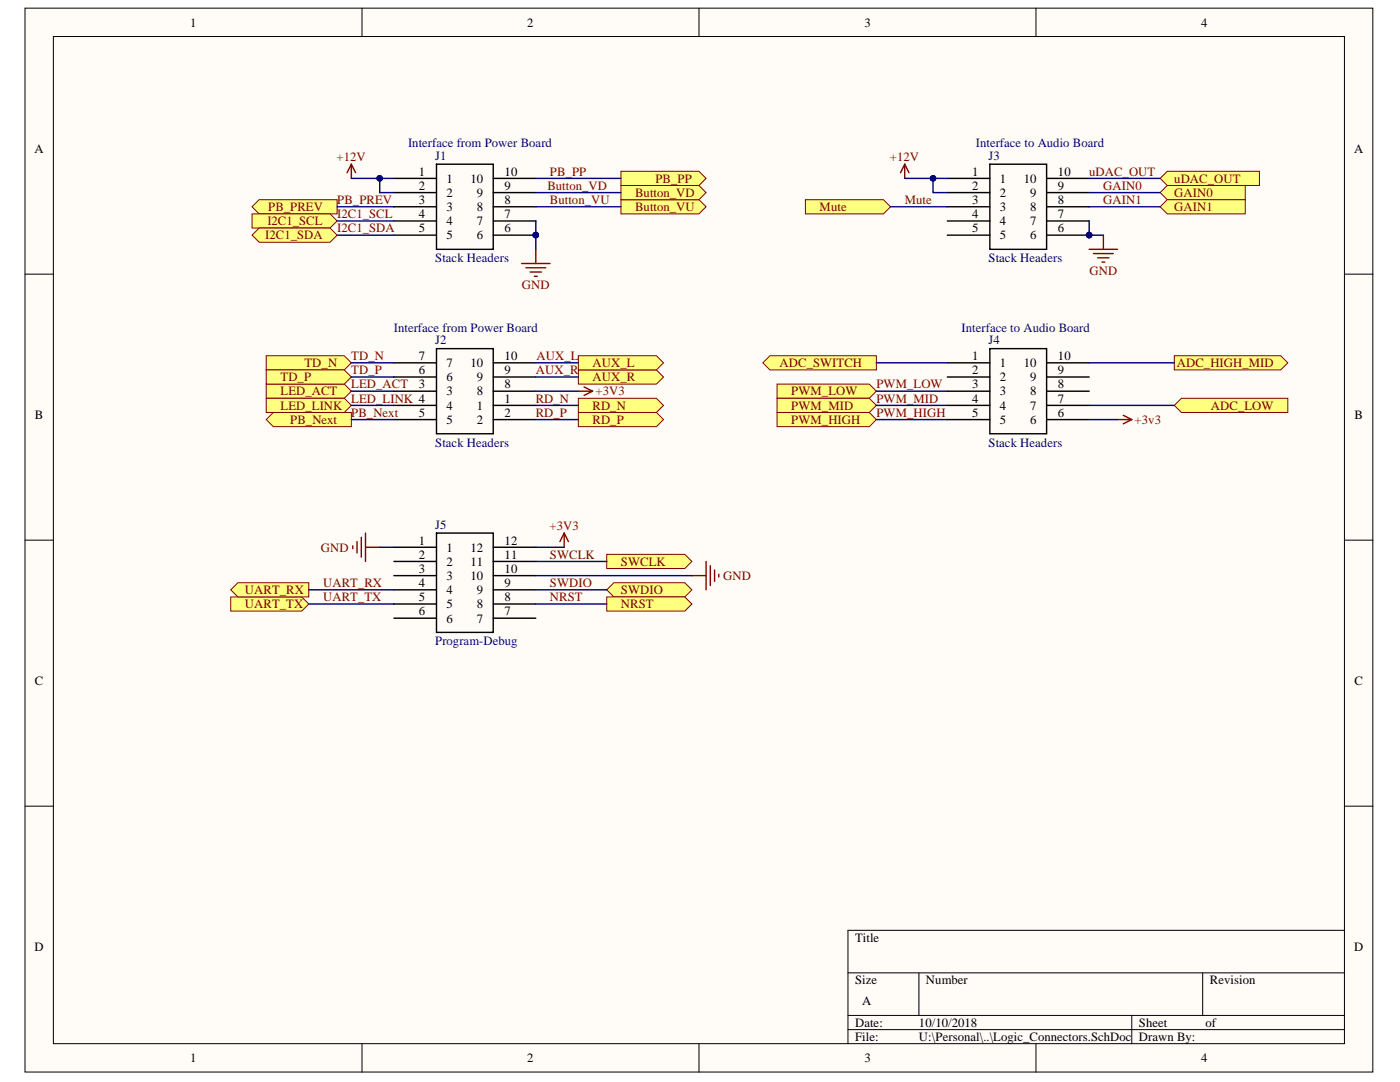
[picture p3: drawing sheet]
<svg xmlns="http://www.w3.org/2000/svg" width="279mm" height="216mm" viewBox="0 0 279 216" stroke-linecap="round" stroke-linejoin="round" font-family="sans-serif">
<g fill="#fffcf8" stroke="#000" stroke-width=".2">
<path d="M5 1.6h269v212.3h-269z"/>
<path d="M10.7 7.3h257.6v201h-257.6z"/>
</g>
<g fill="none" stroke="#000" stroke-width=".2">
<path d="M72.2 1.6v5.7M139.5 1.6v5.7M206.8 1.6v5.7M5 54.7h5.7M268.3 54.7h5.7M5 107.8h5.7M268.3 107.8h5.7M5 160.9h5.7M268.3 160.9h5.7M169.2 194.1h99.1M183.4 194.1v8.5M240 194.1v8.5"/>
<path d="M268.3 185.6h-99.1v22.7M72.2 208.3v5.6M139.5 208.3v5.6M169.2 202.6h99.1M169.2 205.4h99.1M206.8 208.3v5.6M225.9 202.6v5.7"/>
</g>
<g fill="none" stroke="#000" stroke-width=".28">
<path d="M78.6 35.6h8.5M78.6 38.4h8.5M87.1 32.8h11.3v17h-11.3zM98.4 35.6h8.5M98.4 38.4h8.5M78.6 41.3h8.5M78.6 44.1h8.5M78.6 46.9h8.5M98.4 41.3h8.5M98.4 44.1h8.5M98.4 46.9h8.5M78.6 78.1h8.5"/>
<path d="M78.6 75.2h8.5M78.6 72.4h8.5M87.1 69.6h11.3v17h-11.3zM98.4 78.1h8.5M98.4 75.2h8.5M98.4 72.4h8.5M78.6 80.9h8.5M78.6 83.7h8.5M98.4 80.9h8.5M98.4 83.7h8.5"/>
</g>
<circle cx="106.9" cy="46.9" r=".55" fill="#000080" stroke="#000080" stroke-width=".2"/>
<path d="M70.1 32.8l-.8 1.7M70.1 32.8l.9 1.7M70.1 32.8v2.8M104.1 52.6h5.7M104.9 53.4h4M105.8 54.3h2.3M106.6 55.1h.6M106.9 49.8v2.8" fill="none" stroke="#800000" stroke-width=".28"/>
<g fill="#ffff80" stroke="#800000" stroke-width=".2">
<path d="M53.1 76.6h15.6l1.4 1.5-1.4 1.4h-15.6z" fill-rule="evenodd"/>
<path d="M53.1 79.5h15.6l1.4 1.4-1.4 1.4h-15.6z" fill-rule="evenodd"/>
<path d="M115.4 73.8h15.6l1.4 1.4-1.4 1.4h-15.6z" fill-rule="evenodd"/>
<path d="M115.4 71h15.6l1.4 1.4-1.4 1.4h-15.6z" fill-rule="evenodd"/>
<path d="M123.9 39.8h15.6l1.4 1.5-1.4 1.4h-15.6z" fill-rule="evenodd"/>
<path d="M123.9 37h15.6l1.4 1.4-1.4 1.4h-15.6z" fill-rule="evenodd"/>
</g>
<g fill="none" stroke="#000" stroke-width=".28">
<path d="M189.1 35.6h8.4M189.1 38.4h8.4M197.5 32.8h11.4v17h-11.4zM208.9 35.6h8.5M208.9 38.4h8.5M189.1 41.3h8.4M189.1 44.1h8.4M189.1 46.9h8.4M208.9 41.3h8.5M208.9 44.1h8.5M208.9 46.9h8.5M189.1 72.4h8.4"/>
<path d="M189.1 75.2h8.4M189.1 78.1h8.4M197.5 69.6h11.4v17h-11.4zM208.9 72.4h8.5M208.9 75.2h8.5M208.9 78.1h8.5M189.1 80.9h8.4M189.1 83.7h8.4M208.9 80.9h8.5M208.9 83.7h8.5"/>
</g>
<circle cx="217.4" cy="46.9" r=".55" fill="#000080" stroke="#000080" stroke-width=".2"/>
<path d="M180.6 32.8l-.9 1.7M180.6 32.8l.8 1.7M180.6 32.8v2.8M217.4 49.8h5.6M218.2 50.6h4M219.1 51.4h2.2M219.9 52.3h.6M220.2 46.9v2.9" fill="none" stroke="#800000" stroke-width=".28"/>
<g fill="#ffff80" stroke="#800000" stroke-width=".2">
<path d="M155.1 76.6h18.4l1.4 1.5-1.4 1.4h-18.4z" fill-rule="evenodd"/>
<path d="M155.1 79.5h18.4l1.4 1.4-1.4 1.4h-18.4z" fill-rule="evenodd"/>
<path d="M155.1 82.3h18.4l1.4 1.4-1.4 1.4h-18.4z" fill-rule="evenodd"/>
</g>
<path d="M115.4 78.1h2.9M116.6 77.2l1.7 .9M118.3 78.1l-1.7 .8" fill="none" stroke="#800000" stroke-width=".28"/>
<g fill="#ffff80" stroke="#800000" stroke-width=".2">
<path d="M53.1 71h15.6l1.4 1.4-1.4 1.4h-15.6z" fill-rule="evenodd"/>
<path d="M115.4 79.5h15.6l1.4 1.4-1.4 1.4h-15.6z" fill-rule="evenodd"/>
<path d="M53.1 73.8h15.6l1.4 1.4-1.4 1.4h-15.6z" fill-rule="evenodd"/>
<path d="M115.4 82.3h15.6l1.4 1.4-1.4 1.4h-15.6z" fill-rule="evenodd"/>
<path d="M231.5 35.6l1.4-1.4h18.5v2.8h-18.5z" fill-rule="evenodd"/>
</g>
<g fill="none" stroke="#000" stroke-width=".28">
<path d="M78.6 109.2h8.5M78.6 112h8.5M78.6 114.9h8.5M78.6 117.7h8.5M87.1 106.4h11.3v19.8h-11.3zM98.4 109.2h8.5M98.4 112h8.5M98.4 114.9h8.5M98.4 117.7h8.5M78.6 120.5h8.5M78.6 123.4h8.5M98.4 120.5h8.5"/>
<path d="M98.4 123.4h8.5"/>
</g>
<g fill="none" stroke="#800000" stroke-width=".28">
<path d="M70.4 108.9v.6M71.3 108.1v2.2M72.1 107.2v4M73 106.4v5.6M73 109.2h2.8M112.6 106.4l-.9 1.7M112.6 106.4l.8 1.7M112.6 106.4v2.8M138.1 114.9h2.8M140.9 112v5.7M141.8 112.9v3.9M142.6 113.7v2.3"/>
<path d="M143.5 114.6v.5"/>
</g>
<g fill="#ffff80" stroke="#800000" stroke-width=".2">
<path d="M46 119.1h14.2l1.4 1.4-1.4 1.4h-14.2z" fill-rule="evenodd"/>
<path d="M46 117.7l1.5-1.4h14.1v2.8h-14.1z" fill-rule="evenodd"/>
<path d="M121.1 117.7l1.4-1.4h14.2l1.4 1.4-1.4 1.4h-14.2z" fill-rule="evenodd"/>
<path d="M121.1 119.1h15.6l1.4 1.4-1.4 1.4h-15.6z" fill-rule="evenodd"/>
<path d="M121.1 110.6h15.6l1.4 1.4-1.4 1.4h-15.6z" fill-rule="evenodd"/>
<path d="M231.5 38.4l1.4-1.4h15.6v2.8h-15.6z" fill-rule="evenodd"/>
<path d="M231.5 41.3l1.4-1.5h15.6v2.9h-15.6z" fill-rule="evenodd"/>
<path d="M160.7 39.8h15.6l1.4 1.5-1.4 1.4h-15.6z" fill-rule="evenodd"/>
</g>
<path d="M223 83.7h2.9M224.2 82.9l1.7 .8M225.9 83.7l-1.7 .9" fill="none" stroke="#800000" stroke-width=".28"/>
<g fill="#ffff80" stroke="#800000" stroke-width=".2">
<path d="M152.2 72.4l1.5-1.4h21.2v2.8h-21.2z" fill-rule="evenodd"/>
<path d="M234.4 71h21.2l1.4 1.4-1.4 1.4h-21.2z" fill-rule="evenodd"/>
<path d="M234.4 80.9l1.4-1.4h21.2v2.8h-21.2z" fill-rule="evenodd"/>
<path d="M123.9 34.2h15.6l1.4 1.4-1.4 1.4h-15.6z" fill-rule="evenodd"/>
<path d="M50.3 41.3l1.4-1.5h15.6v2.9h-15.6z" fill-rule="evenodd"/>
<path d="M53.1 83.7l1.4-1.4h15.6v2.8h-15.6z" fill-rule="evenodd"/>
</g>
<g fill="none" stroke="#000080" stroke-width=".28">
<path d="M70.1 35.6h8.5M75.8 35.6v2.8h2.8M106.9 38.4h17M106.9 35.6h17M180.6 35.6h8.5M186.2 35.6v2.8h2.9M217.4 38.4h14.1M217.4 35.6h14.1M67.3 41.3h11.3M67.3 46.9h11.3M67.3 44.1h11.3M106.9 44.1v5.7"/>
<path d="M106.9 41.3h17M177.7 41.3h11.4M217.4 44.1v2.8h2.8M217.4 41.3h14.1M70.1 78.1h8.5M70.1 72.4h8.5M70.1 75.2h8.5M106.9 78.1h8.5M106.9 72.4h8.5M106.9 75.2h8.5M174.9 78.1h14.2M174.9 72.4h14.2"/>
<path d="M217.4 72.4h17M70.1 80.9h8.5M70.1 83.7h8.5M106.9 80.9h8.5M106.9 83.7h8.5M174.9 80.9h14.2M174.9 83.7h14.2M217.4 80.9h17M217.4 83.7h5.6M61.6 117.7h17M75.8 109.2h2.8M106.9 109.2h5.7"/>
<path d="M106.9 114.9h31.2M106.9 117.7h14.2M106.9 112h14.2M61.6 120.5h17M106.9 120.5h14.2"/>
</g>
<g fill="#000080" stroke="#000080" stroke-width=".2">
<circle cx="75.8" cy="35.6" r=".55"/>
<circle cx="106.9" cy="46.9" r=".55"/>
<circle cx="186.2" cy="35.6" r=".55"/>
<circle cx="217.4" cy="46.9" r=".55"/>
</g>
<g fill="#ffff80" stroke="#800000" stroke-width=".2">
<path d="M50.3 42.7h15.6l1.4 1.4-1.4 1.4h-15.6z" fill-rule="evenodd"/>
<path d="M50.3 46.9l1.4-1.4h14.2l1.4 1.4-1.4 1.4h-14.2z" fill-rule="evenodd"/>
</g>
<g font-size="2.5">
<text x="38" y="5.3">1</text>
<text x="105.2" y="5.3">2</text>
<text x="172.5" y="5.3">3</text>
<text x="239.7" y="5.3">4</text>
<text x="6.9" y="30.4">A</text>
<text x="83.6" y="35">1</text>
<text x="100.7" y="35">10</text>
<text x="194" y="35">1</text>
<text x="211.1" y="35">10</text>
<text x="270.2" y="30.4">A</text>
<text x="83.6" y="37.9">2</text>
<text x="83.6" y="40.7">3</text>
<text x="89.1" y="36.5">1</text>
<text x="89.1" y="39.3">2</text>
<text x="93.9" y="36.5">10</text>
<text x="95.2" y="39.3">9</text>
<text x="100.7" y="40.7">8</text>
<text x="100.7" y="37.9">9</text>
<text x="194" y="37.9">2</text>
<text x="194" y="40.7">3</text>
<text x="199.5" y="36.5">1</text>
<text x="199.5" y="39.3">2</text>
<text x="204.3" y="36.5">10</text>
<text x="205.6" y="39.3">9</text>
<text x="211.1" y="40.7">8</text>
<text x="211.1" y="37.9">9</text>
<text x="83.6" y="43.5">4</text>
<text x="83.6" y="46.4">5</text>
<text x="89.1" y="42.1">3</text>
<text x="89.1" y="44.9">4</text>
<text x="89.1" y="47.8">5</text>
<text x="95.2" y="47.8">6</text>
<text x="95.2" y="44.9">7</text>
<text x="95.2" y="42.1">8</text>
<text x="100.7" y="46.4">6</text>
<text x="100.7" y="43.5">7</text>
<text x="194" y="43.5">4</text>
<text x="194" y="46.4">5</text>
<text x="199.5" y="42.1">3</text>
<text x="199.5" y="44.9">4</text>
<text x="199.5" y="47.8">5</text>
<text x="205.6" y="47.8">6</text>
<text x="205.6" y="44.9">7</text>
<text x="205.6" y="42.1">8</text>
<text x="211.1" y="46.4">6</text>
<text x="211.1" y="43.5">7</text>
<text x="83.6" y="71.9">7</text>
<text x="100.7" y="71.9">10</text>
<text x="194" y="71.9">1</text>
<text x="211.1" y="71.9">10</text>
<text x="83.6" y="77.5">3</text>
<text x="83.6" y="74.7">6</text>
<text x="89.1" y="76.1">6</text>
<text x="89.1" y="73.2">7</text>
<text x="93.9" y="73.2">10</text>
<text x="95.2" y="76.1">9</text>
<text x="100.7" y="77.5">8</text>
<text x="100.7" y="74.7">9</text>
<text x="194" y="74.7">2</text>
<text x="194" y="77.5">3</text>
<text x="199.5" y="73.2">1</text>
<text x="199.5" y="76.1">2</text>
<text x="204.3" y="73.2">10</text>
<text x="205.6" y="76.1">9</text>
<text x="211.1" y="77.5">8</text>
<text x="211.1" y="74.7">9</text>
<text x="7" y="83.5">B</text>
<text x="83.6" y="83.2">5</text>
<text x="89.1" y="78.9">3</text>
<text x="89.1" y="81.7">4</text>
<text x="95.2" y="81.7">1</text>
<text x="95.2" y="78.9">8</text>
<text x="100.7" y="80.3">1</text>
<text x="100.7" y="83.2">2</text>
<text x="194" y="80.3">4</text>
<text x="194" y="83.2">5</text>
<text x="199.5" y="78.9">3</text>
<text x="199.5" y="81.7">4</text>
<text x="205.6" y="81.7">7</text>
<text x="205.6" y="78.9">8</text>
<text x="211.1" y="83.2">6</text>
<text x="211.1" y="80.3">7</text>
<text x="270.3" y="83.5">B</text>
<text x="89.1" y="84.6">5</text>
<text x="95.2" y="84.6">2</text>
<text x="199.5" y="84.6">5</text>
<text x="205.6" y="84.6">6</text>
<text x="83.6" y="108.7">1</text>
<text x="83.6" y="111.5">2</text>
<text x="89.1" y="110.1">1</text>
<text x="89.1" y="112.9">2</text>
<text x="93.9" y="112.9">11</text>
<text x="93.9" y="110.1">12</text>
<text x="100.7" y="111.5">11</text>
<text x="100.7" y="108.7">12</text>
<text x="83.6" y="114.3">3</text>
<text x="83.6" y="117.2">4</text>
<text x="83.6" y="120">5</text>
<text x="89.1" y="115.7">3</text>
<text x="89.1" y="118.6">4</text>
<text x="93.9" y="115.7">10</text>
<text x="95.2" y="118.6">9</text>
<text x="100.7" y="120">8</text>
<text x="100.7" y="117.2">9</text>
<text x="100.7" y="114.3">10</text>
<text x="83.6" y="122.8">6</text>
<text x="89.1" y="121.4">5</text>
<text x="89.1" y="124.2">6</text>
<text x="95.2" y="124.2">7</text>
<text x="95.2" y="121.4">8</text>
<text x="100.7" y="122.8">7</text>
<text x="7" y="136.6">C</text>
<text x="270.3" y="136.6">C</text>
<text x="6.9" y="189.7">D</text>
<text x="170.6" y="187.9">Title</text>
<text x="270.2" y="189.7">D</text>
<text x="170.6" y="196.4">Size</text>
<text x="184.8" y="196.4">Number</text>
<text x="241.5" y="196.4">Revision</text>
<text x="172.1" y="200.6">A</text>
<text x="170.6" y="204.9">Date:</text>
<text x="170.6" y="207.7">File:</text>
<text x="183.4" y="204.9">10/10/2018</text>
<text x="183.4" y="207.7">U:\Personal\..\Logic_Connectors.SchDoc</text>
<text x="227.3" y="204.9">Sheet</text>
<text x="227.3" y="207.7">Drawn By:</text>
<text x="240.6" y="204.9">of</text>
<text x="38" y="212">1</text>
<text x="105.2" y="212">2</text>
<text x="172.5" y="212">3</text>
<text x="239.7" y="212">4</text>
</g>
<g font-size="2.5" fill="#000080">
<text x="81.4" y="29.4">Interface from Power Board</text>
<text x="194.7" y="29.4">Interface to Audio Board</text>
<text x="86.8" y="31.9">J1</text>
<text x="197.3" y="31.9">J3</text>
<text x="86.8" y="52.3">Stack Headers</text>
<text x="197.3" y="52.3">Stack Headers</text>
<text x="78.6" y="66.2">Interface from Power Board</text>
<text x="86.8" y="68.7">J2</text>
<text x="191.9" y="66.2">Interface to Audio Board</text>
<text x="197.3" y="68.7">J4</text>
<text x="86.8" y="89.1">Stack Headers</text>
<text x="197.3" y="89.1">Stack Headers</text>
<text x="86.8" y="105.5">J5</text>
<text x="86.8" y="128.7">Program-Debug</text>
</g>
<g font-size="2.5" fill="#800000">
<text x="67.2" y="32.2">+12V</text>
<text x="109.8" y="35">PB_PP</text>
<text x="177.6" y="32.2">+12V</text>
<text x="217.4" y="35">uDAC_OUT</text>
<text x="67.3" y="40.7">PB_PREV</text>
<text x="109.2" y="37.9">Button_VD</text>
<text x="109.8" y="40.7">Button_VU</text>
<text x="126.8" y="39.3">Button_VD</text>
<text x="130.8" y="36.5">PB_PP</text>
<text x="180.6" y="40.7">Mute</text>
<text x="220.2" y="37.9">GAIN0</text>
<text x="220.2" y="40.7">GAIN1</text>
<text x="234.4" y="36.5">uDAC_OUT</text>
<text x="234.4" y="39.3">GAIN0</text>
<text x="52.9" y="47.8">I2C1_SDA</text>
<text x="53.4" y="44.9">I2C1_SCL</text>
<text x="53.5" y="42.1">PB_PREV</text>
<text x="67.3" y="43.5">I2C1_SCL</text>
<text x="67.3" y="46.4">I2C1_SDA</text>
<text x="126.8" y="42.1">Button_VU</text>
<text x="163.6" y="42.1">Mute</text>
<text x="234.4" y="42.1">GAIN1</text>
<text x="104.2" y="57.7">GND</text>
<text x="217.4" y="54.9">GND</text>
<text x="70.1" y="71.9">TD_N</text>
<text x="107" y="71.9">AUX_L</text>
<text x="56" y="76.1">TD_P</text>
<text x="60.8" y="73.2">TD_N</text>
<text x="70.1" y="77.5">LED_ACT</text>
<text x="70.1" y="74.7">TD_P</text>
<text x="106.9" y="74.7">AUX_R</text>
<text x="118.3" y="76.1">AUX_R</text>
<text x="118.3" y="73.2">AUX_L</text>
<text x="155.6" y="73.2">ADC_SWITCH</text>
<text x="174.9" y="77.5">PWM_LOW</text>
<text x="234.9" y="73.2">ADC_HIGH_MID</text>
<text x="56" y="78.9">LED_ACT</text>
<text x="56" y="81.7">LED_LINK</text>
<text x="70.1" y="80.3">LED_LINK 4</text>
<text x="70.1" y="83.2">PB_Next</text>
<text x="106.9" y="80.3">RD_N</text>
<text x="106.9" y="83.2">RD_P</text>
<text x="118.3" y="81.7">RD_N</text>
<text x="118.8" y="78.9">+3V3</text>
<text x="157.9" y="78.9">PWM_LOW</text>
<text x="157.9" y="81.7">PWM_MID</text>
<text x="174.9" y="83.2">PWM_HIGH</text>
<text x="174.9" y="80.3">PWM_MID</text>
<text x="241.7" y="81.7">ADC_LOW</text>
<text x="57.9" y="84.6">PB_Next</text>
<text x="118.3" y="84.6">RD_P</text>
<text x="157.9" y="84.6">PWM_HIGH</text>
<text x="226.4" y="84.6">+3v3</text>
<text x="109.7" y="105.8">+3V3</text>
<text x="64" y="110.1">GND</text>
<text x="109.8" y="111.5">SWCLK</text>
<text x="123.9" y="112.9">SWCLK</text>
<text x="48.9" y="118.6">UART_RX</text>
<text x="64.5" y="120">UART_TX</text>
<text x="64.5" y="117.2">UART_RX</text>
<text x="109.8" y="120">NRST</text>
<text x="109.8" y="117.2">SWDIO</text>
<text x="123.9" y="118.6">SWDIO</text>
<text x="144.3" y="115.7">GND</text>
<text x="48.9" y="121.4">UART_TX</text>
<text x="123.9" y="121.4">NRST</text>
</g>
</svg>
